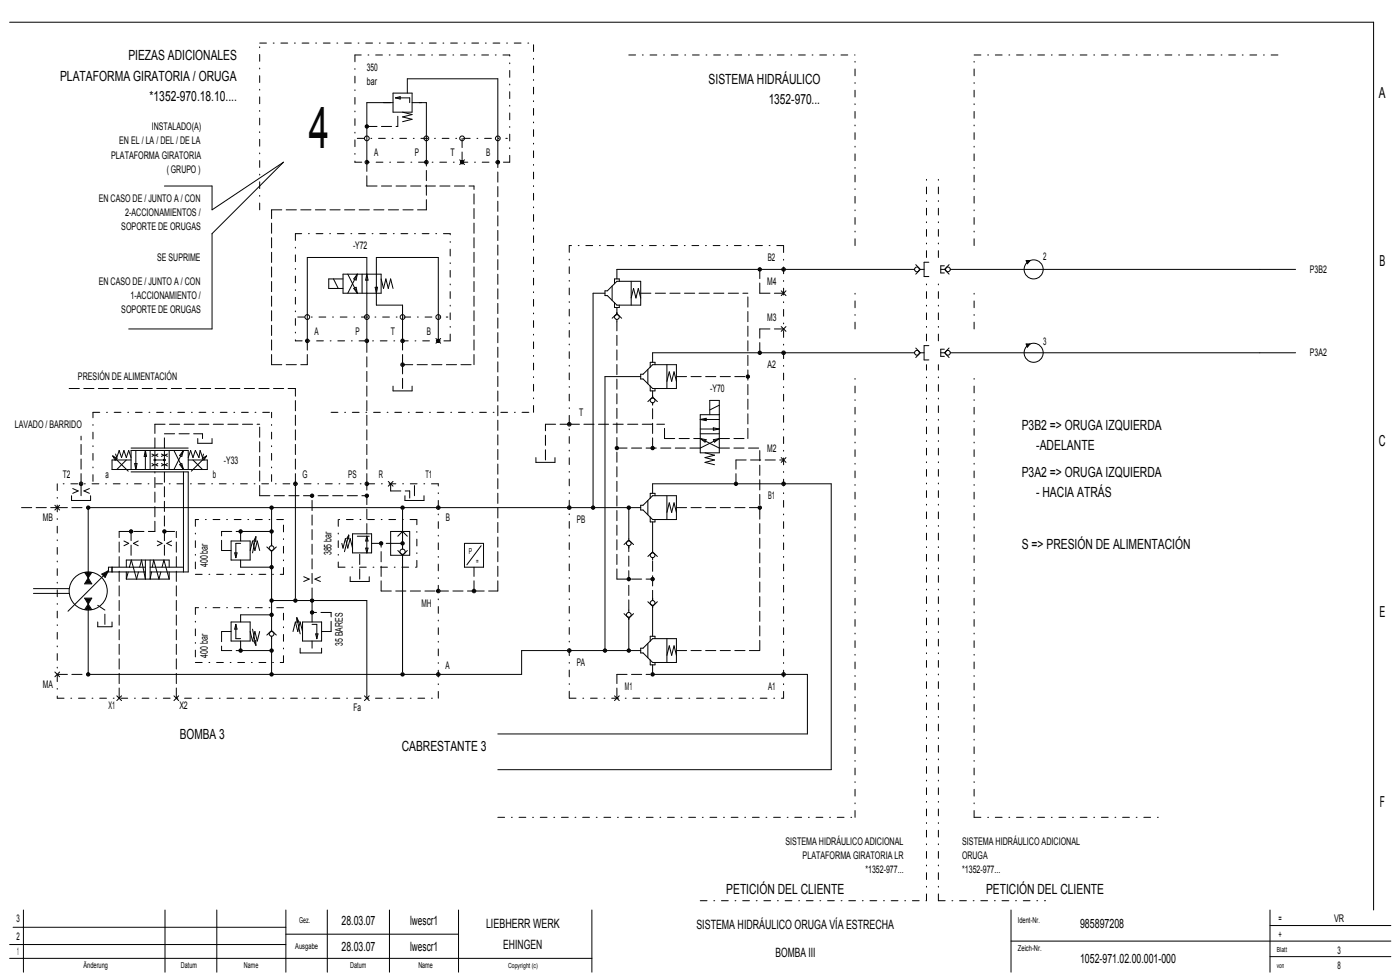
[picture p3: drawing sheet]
<svg xmlns="http://www.w3.org/2000/svg" width="582mm" height="406mm" viewBox="0 0 582 406" stroke-linecap="round" stroke-linejoin="round" font-family="sans-serif">
<g fill="none" stroke="#000" stroke-width=".42">
<path d="M4 9.2h567v369M163.4 38.7h7.9v7.9h-7.9zM169.3 38.7v-6h37.6v34.7M163.4 42.6h-10.9v24.8M164.4 40.7h5.9v1.9M164.4 40.7l2-.5v1zM167.4 46.6l3.9 1-3.9 1 3.9 1-3.9 1M171.3 42.6h5.9v24.8M68.3 77.3h19.8v9.9l29.7-19.8-29.7 29.7v39.6h-34.6M191.1 66.4l2 2M193.1 66.4l-2 2M138.6 115.9l2 4"/>
<path d="M142.6 115.9h-5.9v4h5.9M142.6 113.9h15.8v7.9h-15.8zM144.6 113.9l3.9 7.9M147.1 119.9l.9-.5 .5 2.4zM148.5 113.9l-3.9 7.9M148.5 113.9l-.5 2.5-.9-.5zM150.5 113.9v7.9M152.5 113.9l.5 2.5h-1zM156 119.4h1l-.5 2.4zM158.4 115.9l1 4 1-4 1 4 1-4 1 4M254.5 118.9v5.9M257.4 116.9v-1h-1.9v2"/>
<path d="M262.4 116.9v9.9M380.2 111.9h-123.7v4M380.7 110l1.9 1.9M382.6 111.9h1.6M382.6 111.9l-1.9 2M386.1 109h-1.9v5.9h1.9M391.1 111.9h1.6M392.6 110.5h-1.5v2.9h1.5M392.7 111.9l1.9 2M394.6 110l-1.9 1.9M395.1 111.9h143.5M426.6 108.3h1.6l-1.1 1.3z"/>
<path d="M427 108.5h.8l-.6 .7zM251.5 120.9h1l4-4h9.8v9.9h-9.8l-4-4h-1zM251.5 121.8h-4.9v89.2M254.5 132.2l2-1.8 1.9 1.8M255.5 125.8v2h1.9v-1M256.5 127.8v3M256.5 132.7v1M262.4 123.8l1-3.9 1 3.9 1-3.9 .9 3.9M324.8 135.7l1.9 2M324.8 120.9l1.9 1.9M326.7 135.7l-1.9 2M326.7 120.9l-1.9 1.9"/>
<path d="M127.8 141.6v-34.6h24.7v34.6M167.4 141.6v-14.8h-10.9v-19.8h25.7v34.6M181.2 140.7l2 1.9M183.2 140.7l-2 1.9M266.3 155.5h1l4-4h9.9v9.9h-9.9l-4-3.9h-1zM266.3 156.5h-14.8v113.8M269.3 153.5v6M272.3 151.5v-.9h-2v1.9M277.2 151.5v9.9M277.2 158.5l1-4 1 4 1-4 1 4M380.2 146.6h-108.9v4M380.7 144.6l1.9 2"/>
<path d="M382.6 146.6h1.6M382.6 146.6l-1.9 2M386.1 143.6h-1.9v6h1.9M391.1 146.6h1.6M392.6 145.1h-1.5v3h1.5M392.7 146.6l1.9 2M394.6 144.6l-1.9 2M395.1 146.6h143.5M426.6 142.9h1.6l-1.1 1.4zM427 143.1h.8l-.6 .8zM163.4 160.5v1.9h7.9v-1.9M269.3 166.9l2-1.9 2 1.9"/>
<path d="M270.3 160.5v1.9h2v-1M271.3 162.4v3M271.3 167.4v1M291.1 178.3h7.9M291.1 174.3h7.9M291.1 174.3l2.5-.5v1zM295.1 172.3v-5.9h3.9v21.8h-7.9v-15.9h7.9M296.5 177.8l2.5 .5-2.5 .5zM299 168.4l-3.9 2M46.9 189.5l6.4 6.3M46.9 189.5l1.7 1.1-.7 .6zM48.1 188.7l.4 1.5 1-3 1 3 1-3 1 3 1-3 1 3"/>
<path d="M52.5 191.1l-4 4M54.5 191.1h-7.9v4h39.6v-4h-8M54.5 195.1v-7.9h23.7v7.9M54.5 196.1h23.7v41.6h-15.8M54.5 186.2h23.7M56 192.6h1l-.5 2.5zM56.5 187.2v7.9M60.4 187.2v7.9M60.4 187.2l.5 2.5h-1zM62.4 187.2v7.9M63.2 192.6l.9 .5-.9 .5M63.2 188.7l.9 .5-.9 .5"/>
<path d="M64.4 191.1h3.9M64.4 187.2v7.9M65.6 192.6l-.9 .5 .9 .5M65.6 188.7l-.9 .5 .9 .5M67.1 192.6l1 .5-1 .5M67.1 188.7l1 .5-1 .5M68.3 187.2v7.9M69.6 192.6l-1 .5 1 .5M69.6 188.7l-1 .5 1 .5M70.3 187.2v7.9M72.3 187.2l4 7.9M74.7 193l.9-.4 .7 2.5z"/>
<path d="M76.3 187.2l-4 7.9M76.3 187.2l-.7 2.5-.9-.4zM76.3 196.1v41.6M80.2 191.1l4 4M82.2 182.2v2h5.9v-2M84.1 190.5l1.8-1-1.1 1.6zM84.6 188.7l-.4 1.5-1-3-.5 3-1.5-3-1 3-1-3-1 3M85.9 189.5l-6.4 6.3M222.8 190.2v1.9h7.9v-1.9M291.1 180.3h7.9M291.1 182.2l7.9 4M291.1 182.2l2.5 .5-.5 1z"/>
<path d="M293.1 188.2l3.9 1-3.9 1 3.9 .9-3.9 1 3.9 1M296.5 182.7l2.5-.5-2 1.5zM299 182.2l-7.9 4M324.8 190.2l1.9 1.9M326.7 190.2l-1.9 1.9M22.8 210l2 1.9M24.8 210l-2 1.9M29.7 206v2h8v-2M30.2 203l2.3 1-2.3 1M37.2 203l-2.3 1 2.3 1M112.9 211v15.8M122.8 201.1v47.5"/>
<path d="M161.4 200.1l2 1.9M163.4 200.1l-2 1.9M167.4 211.9v16.3M168.3 206v2h8v-2M261.4 211v13.4M266.3 211h-229.6v29.2M266.3 210h1l4-4h9.9v9.9h-9.9l-4-4h-1zM269.3 208v5.9M270.3 214.9v2h2v-1M271.3 205v-3.9h74.2v118.7h-138.6M271.3 216.9v12.5M272.3 206v-1h-2v2"/>
<path d="M277.2 206v9.9M277.2 212.9l1-3.9 1 3.9 1-3.9 1 3.9M35.2 237.9l1.5 2.3M35.6 238h2.2l-1.1 1.7zM36.1 238.3h1.2l-.6 .8zM36.6 238.6h.1M38.2 237.9l-1.5 2.3M42.3 238.6l2.8-1.4-1.4 2.8zM42.8 238.7l1.6-.8-.8 1.6zM43.3 238.8l.4-.2-.2 .5zM45.1 237.2l-16.8 16.8M46.6 235.7v2"/>
<path d="M51.5 224.8l2 1-2 1M52.5 235.7v-3h17.8v3M52.5 237.7v2.9M53.3 237.7l-.8 2.9M53.8 235.7l.8-3 2.2 7.9 .8-2.9M57.5 224.8l-2 1 2 1M60.4 232.7v7.9l-1.6-7.9-.7 3M60.4 235.7h-15.3v2h15.3M62.4 232.7v7.9l.6-2.9M62.4 235.7h13.9M63.3 235.7l.6-3 2.2 7.9 .8-2.9M65.4 224.8l2 1-2 1"/>
<path d="M67.4 235.7l.8-3 2.1 7.9M70.3 237.7v2.9M71.3 224.8l-2 1 2 1M96.1 224.8h7.9v7.9h-7.9zM97.6 229.8h.9l-.4 1.9zM100 225.8h-1.9v5.9M100 232.7v3h12.9M104 228.8l1-4 1 4 1-4 .9 4M106.4 223v1.9l-.9-.1zM106.4 223l-1.4 6.8M110.9 227.3l2 1.9M112.9 229.2v32.8"/>
<path d="M112.9 220.8h-12.9v4M114.9 227.3l-2 1.9M126.3 239.7l2.2 .9-2.2 1M133.2 239.7l-2.3 .9 2.3 1M142.1 225.8l.5 2 1-4 1 4 1-4 1 4M145 222.4l-.8 1.3 .8 .2v-1.6l-1.8 7M145.6 239.7v1.9h7.9v-1.9M146.6 221.8h7.9v8h-7.9zM148.5 222.8h5M152 227.8h1l-.5 2zM152.5 222.8v7M152.5 222.8l.5 2h-1z"/>
<path d="M162.4 220.8h7.9v9.9h-7.9zM162.4 225.8h5M165.4 222.8l2-2 1.9 2M165.4 228.8l2 1.9M167.4 230.7v48.6M169.3 228.8l-1.9 1.9M193.1 225.8h7.9v9.9h-7.9zM200 226.8l-5.9 7.9M261.4 224.4l2 1.9M261.4 224.4l-2 1.9M261.4 226.8v1M271.3 229.4l2 1.8"/>
<path d="M271.3 229.4l-2 1.8M271.3 231.7v1M13.9 246.6h14.9M13.9 244.6h14.9M35.2 248.6h3l-1.5 2.4zM35.7 248.9h2l-1 1.6zM36.2 249.2h1l-.5 .7zM36.5 249.4h.4h-.3M36.7 253.5v26.7h180.1v-9.9h49.5M36.7 251.6l1 1.6h-2zM36.7 252.1l.5 .8h-1zM36.7 252.4l.2 .3h-.4z"/>
<path d="M36.7 240.2l1.5 2.4h-3zM36.7 240.7l1 1.6h-2zM36.7 241.3l.5 .7h-1zM36.7 241.6l.2 .2h-.4zM36.7 251l1.5 2.3M36.7 251l-1.5 2.3M40.6 258.5v1.9h6v-1.9M52.5 240.6h17.8M96.1 258.5h7.9v7.9h-7.9zM98.1 259.5v5.9h1.9M98.1 259.5l.4 1.9h-.9zM112.9 249.6h39.6v40.5"/>
<path d="M112.9 255.5h-12.9v3M123.4 256.7l.9 1.8-.9 .1zM123.4 256.7l1.4 6.7M125.8 258.5h7.9v7.9h-7.9zM129.7 259.5h2v5.9M129.7 249.6v8.9M259.4 255l2 1.9 2-1.9M261.4 253.5v1M261.4 256.5v13.8M269.3 250.1l2 1.8 2-1.8M271.3 248.6v1M271.3 251.5v12.9"/>
<path d="M22.8 279.3l2 1.9M24.8 279.3l-2 1.9M100 266.4v3.9h12.9M104 262.4l1 4 1-4 1 4 .9-4M105 261.4l1.4 6.8M105.5 266.4l.9-.1v1.9zM112.9 262l-2 1.9M112.9 262l2 1.9M112.9 264.4v15.8M121.8 262.4l1-3.9 1 3.9 1-3.9 1 3.9M124.8 269.4v1.9h8.9v-1.9M129.7 266.4v3"/>
<path d="M131.2 263.4h1l-.5 2zM266.3 269.4h1l4-4h9.9v9.9h-9.9l-4-4h-1zM269.3 267.4v5.9M270.3 274.3v2h2v-1M271.3 276.3v3.9h64.3v24.8h-128.7M272.3 265.4v-1h-2v2M277.2 265.4v9.9M277.2 272.3l1-3.9 1 3.9 1-3.9 1 3.9M48.5 289.2l2 1.9M50.5 289.2l-2 1.9M72.3 289.2l2 1.9M74.3 289.2l-2 1.9"/>
<path d="M151.5 289.2l2 1.9M153.5 289.2l-2 1.9M255.5 289.2l1.9 1.9M257.4 289.2l-1.9 1.9M9.7 378.2v25.8M68.6 378.2v25.8M90.1 378.2v25.8M118.8 378.2v25.8M136.1 378.2v25.8M161.9 378.2v25.8M190.6 378.2v25.8M246.1 378.2v25.8"/>
<path d="M420.3 378.2v25.8M528 378.2v25.8M4 398.3h242.1M4 392.5h114.8M5.4 385.3h113.4M118.8 388.2h71.8M420.3 391.1h157.9M528 397.5h50.2M528 384.6h50.2"/>
<circle cx="152.5" cy="57.5" r=".99"/>
<circle cx="152.5" cy="52.5" r=".5"/>
<circle cx="152.5" cy="52.5" r=".69"/>
<circle cx="152.5" cy="52.5" r=".2"/>
<circle cx="177.2" cy="57.5" r=".99"/>
<circle cx="192.1" cy="57.5" r=".99"/>
<circle cx="206.9" cy="57.5" r=".99"/>
<circle cx="152.5" cy="67.4" r=".74"/>
<circle cx="152.5" cy="67.4" r=".37"/>
<circle cx="177.2" cy="67.4" r=".74"/>
<circle cx="177.2" cy="67.4" r=".37"/>
<circle cx="192.1" cy="67.4" r=".69"/>
<circle cx="192.1" cy="67.4" r=".5"/>
<circle cx="192.1" cy="67.4" r=".2"/>
<circle cx="206.9" cy="67.4" r=".74"/>
<circle cx="206.9" cy="67.4" r=".37"/>
<circle cx="315.8" cy="111.9" r=".69"/>
<circle cx="315.8" cy="111.9" r=".5"/>
<circle cx="315.9" cy="111.9" r=".2"/>
<circle cx="325.7" cy="111.9" r=".74"/>
<circle cx="325.7" cy="111.9" r=".37"/>
<circle cx="381.2" cy="111.9" r=".99"/>
<circle cx="394.1" cy="111.9" r=".99"/>
<circle cx="429.7" cy="111.9" r="4"/>
<circle cx="127.7" cy="131.7" r=".99"/>
<circle cx="152.5" cy="131.7" r=".99"/>
<circle cx="167.3" cy="131.7" r=".99"/>
<circle cx="182.2" cy="131.7" r=".99"/>
<circle cx="256.4" cy="131.7" r=".99"/>
<circle cx="127.7" cy="141.6" r=".37"/>
<circle cx="127.7" cy="141.6" r=".74"/>
<circle cx="152.5" cy="141.6" r=".37"/>
<circle cx="152.5" cy="141.6" r=".74"/>
<circle cx="167.3" cy="151.5" r=".37"/>
<circle cx="167.3" cy="151.5" r=".74"/>
<circle cx="167.3" cy="141.6" r=".74"/>
<circle cx="167.3" cy="141.6" r=".37"/>
<circle cx="182.2" cy="141.6" r=".5"/>
<circle cx="182.2" cy="141.6" r=".69"/>
<circle cx="182.2" cy="141.6" r=".2"/>
<circle cx="310.9" cy="156.5" r=".69"/>
<circle cx="310.9" cy="156.5" r=".5"/>
<circle cx="310.9" cy="156.5" r=".2"/>
<circle cx="315.8" cy="146.6" r=".69"/>
<circle cx="315.8" cy="146.6" r=".5"/>
<circle cx="315.9" cy="146.6" r=".2"/>
<circle cx="325.7" cy="146.6" r=".37"/>
<circle cx="325.7" cy="146.6" r=".74"/>
<circle cx="381.2" cy="146.6" r=".99"/>
<circle cx="394.1" cy="146.6" r=".99"/>
<circle cx="429.7" cy="146.6" r="4"/>
<circle cx="236.6" cy="176.3" r=".74"/>
<circle cx="236.6" cy="176.3" r=".37"/>
<circle cx="271.3" cy="166.4" r=".99"/>
<circle cx="64.4" cy="191.1" r=".35"/>
<circle cx="64.4" cy="191.1" r=".1"/>
<circle cx="64.4" cy="191.1" r=".25"/>
<circle cx="68.3" cy="191.1" r=".35"/>
<circle cx="68.3" cy="191.1" r=".1"/>
<circle cx="68.4" cy="191.1" r=".25"/>
<circle cx="256.4" cy="186.2" r=".5"/>
<circle cx="256.4" cy="186.2" r=".69"/>
<circle cx="256.4" cy="186.2" r=".2"/>
<circle cx="271.3" cy="186.2" r=".5"/>
<circle cx="271.3" cy="186.2" r=".69"/>
<circle cx="271.3" cy="186.2" r=".2"/>
<circle cx="33.7" cy="201" r=".74"/>
<circle cx="33.7" cy="201" r=".37"/>
<circle cx="36.7" cy="210.9" r=".5"/>
<circle cx="36.7" cy="210.9" r=".69"/>
<circle cx="36.7" cy="210.9" r=".2"/>
<circle cx="112.9" cy="210.9" r=".5"/>
<circle cx="112.9" cy="210.9" r=".69"/>
<circle cx="112.9" cy="210.9" r=".2"/>
<circle cx="122.8" cy="201" r=".74"/>
<circle cx="122.8" cy="201" r=".37"/>
<circle cx="129.7" cy="206" r=".5"/>
<circle cx="129.7" cy="206" r=".69"/>
<circle cx="129.7" cy="206" r=".2"/>
<circle cx="152.5" cy="201" r=".74"/>
<circle cx="152.5" cy="206" r=".5"/>
<circle cx="152.5" cy="201" r=".37"/>
<circle cx="152.5" cy="206" r=".69"/>
<circle cx="152.5" cy="206" r=".2"/>
<circle cx="167.3" cy="210.9" r=".5"/>
<circle cx="167.3" cy="210.9" r=".69"/>
<circle cx="167.4" cy="210.9" r=".2"/>
<circle cx="182.2" cy="210.9" r=".37"/>
<circle cx="182.2" cy="210.9" r=".74"/>
<circle cx="236.6" cy="210.9" r=".74"/>
<circle cx="236.6" cy="210.9" r=".37"/>
<circle cx="246.5" cy="210.9" r=".5"/>
<circle cx="246.5" cy="210.9" r=".69"/>
<circle cx="246.5" cy="210.9" r=".2"/>
<circle cx="261.4" cy="210.9" r=".5"/>
<circle cx="261.4" cy="210.9" r=".69"/>
<circle cx="261.4" cy="210.9" r=".2"/>
<circle cx="305.9" cy="201" r=".5"/>
<circle cx="305.9" cy="201" r=".69"/>
<circle cx="306" cy="201" r=".2"/>
<circle cx="315.8" cy="210.9" r=".69"/>
<circle cx="315.8" cy="210.9" r=".5"/>
<circle cx="315.9" cy="210.9" r=".2"/>
<circle cx="325.7" cy="201" r=".74"/>
<circle cx="325.7" cy="201" r=".37"/>
<circle cx="54.5" cy="220.8" r=".5"/>
<circle cx="54.5" cy="220.8" r=".69"/>
<circle cx="54.5" cy="220.8" r=".2"/>
<circle cx="68.3" cy="220.8" r=".69"/>
<circle cx="68.3" cy="220.8" r=".5"/>
<circle cx="68.4" cy="220.8" r=".2"/>
<circle cx="100" cy="220.8" r=".69"/>
<circle cx="100" cy="220.8" r=".5"/>
<circle cx="100" cy="220.8" r=".2"/>
<circle cx="112.9" cy="227.8" r=".99"/>
<circle cx="112.9" cy="235.7" r=".5"/>
<circle cx="112.9" cy="220.8" r=".5"/>
<circle cx="112.9" cy="220.8" r=".69"/>
<circle cx="112.9" cy="235.7" r=".69"/>
<circle cx="112.9" cy="220.8" r=".2"/>
<circle cx="112.9" cy="235.7" r=".2"/>
<circle cx="158.4" cy="225.8" r=".5"/>
<circle cx="158.4" cy="225.8" r=".69"/>
<circle cx="158.4" cy="225.8" r=".2"/>
<circle cx="167.3" cy="229.3" r="1.09"/>
<circle cx="167.3" cy="225.8" r=".5"/>
<circle cx="167.3" cy="225.8" r=".69"/>
<circle cx="167.3" cy="225.8" r=".3"/>
<circle cx="261.4" cy="225.8" r=".99"/>
<circle cx="271.3" cy="230.7" r=".99"/>
<circle cx="36.7" cy="245.6" r="7.9"/>
<circle cx="112.9" cy="255.5" r=".5"/>
<circle cx="112.9" cy="249.6" r=".5"/>
<circle cx="112.9" cy="255.5" r=".69"/>
<circle cx="112.9" cy="249.6" r=".69"/>
<circle cx="112.9" cy="255.5" r=".2"/>
<circle cx="112.9" cy="249.6" r=".2"/>
<circle cx="122.8" cy="249.6" r=".5"/>
<circle cx="122.8" cy="249.6" r=".69"/>
<circle cx="122.8" cy="249.6" r=".2"/>
<circle cx="129.7" cy="254.5" r=".5"/>
<circle cx="129.7" cy="249.6" r=".5"/>
<circle cx="129.7" cy="249.6" r=".69"/>
<circle cx="129.7" cy="254.5" r=".69"/>
<circle cx="129.7" cy="249.6" r=".2"/>
<circle cx="129.7" cy="254.5" r=".2"/>
<circle cx="182.2" cy="245.6" r=".74"/>
<circle cx="182.2" cy="245.6" r=".37"/>
<circle cx="197" cy="245.6" r=".74"/>
<circle cx="197" cy="245.6" r=".37"/>
<circle cx="261.4" cy="255.5" r=".99"/>
<circle cx="261.4" cy="240.6" r=".5"/>
<circle cx="261.4" cy="240.6" r=".69"/>
<circle cx="261.4" cy="240.6" r=".2"/>
<circle cx="271.3" cy="250.5" r=".99"/>
<circle cx="271.3" cy="240.6" r=".5"/>
<circle cx="271.3" cy="240.6" r=".69"/>
<circle cx="271.3" cy="240.6" r=".2"/>
<circle cx="100" cy="270.3" r=".69"/>
<circle cx="100" cy="270.3" r=".5"/>
<circle cx="100" cy="270.4" r=".2"/>
<circle cx="112.9" cy="263.4" r=".99"/>
<circle cx="112.9" cy="270.3" r=".5"/>
<circle cx="112.9" cy="270.3" r=".69"/>
<circle cx="112.9" cy="270.4" r=".2"/>
<circle cx="236.6" cy="270.3" r=".74"/>
<circle cx="236.6" cy="270.3" r=".37"/>
<circle cx="251.5" cy="270.3" r=".5"/>
<circle cx="251.5" cy="270.3" r=".69"/>
<circle cx="251.5" cy="270.3" r=".2"/>
<circle cx="261.4" cy="270.3" r=".5"/>
<circle cx="261.4" cy="270.3" r=".69"/>
<circle cx="261.4" cy="270.3" r=".2"/>
<circle cx="36.7" cy="280.2" r=".5"/>
<circle cx="36.7" cy="280.2" r=".69"/>
<circle cx="36.7" cy="280.2" r=".2"/>
<circle cx="112.9" cy="280.2" r=".5"/>
<circle cx="112.9" cy="280.2" r=".69"/>
<circle cx="112.9" cy="280.2" r=".2"/>
<circle cx="167.3" cy="280.2" r=".5"/>
<circle cx="167.3" cy="280.2" r=".69"/>
<circle cx="167.3" cy="280.2" r=".2"/>
<circle cx="182.2" cy="280.2" r=".37"/>
<circle cx="182.2" cy="280.2" r=".74"/>
<circle cx="271.3" cy="280.2" r=".5"/>
<circle cx="271.3" cy="280.2" r=".69"/>
<circle cx="271.3" cy="280.2" r=".2"/>
<circle cx="325.7" cy="280.2" r=".37"/>
<circle cx="325.7" cy="280.2" r=".74"/>
</g>
<g fill="none" stroke="#000" stroke-width=".42" stroke-dasharray="4.2 1.8">
<path d="M152.5 52.5h12.9M165.4 52.5v-5.9M152.5 77.3v-9.9M152.5 77.3h44.5M192.1 67.4v-9.9M112.9 87.2h64.3M177.2 87.2v-19.8M266.3 121.8h44.6M315.8 121.8v-9.9M315.8 136.7h9.9M315.8 121.8h9.9M112.9 151.5v-64.3"/>
<path d="M112.9 151.5h14.9M127.8 151.5v-9.9M167.4 151.5v-9.9M167.4 151.5h29.6M197 151.5v-74.2M281.2 156.5h29.7M315.8 146.6v-9.9M28.8 161.4h94M64.4 176.3h43.5M167.4 161.4v-9.9M226.8 176.3h9.9M236.7 176.3h39.6"/>
<path d="M64.4 186.2v-9.9M68.3 186.2v-5.9M68.3 180.3h15.9M84.2 182.2v-1.9M226.8 191.1v-14.8M256.5 186.2h34.6M271.3 186.2v-18.8M276.3 182.2v-5.9M276.3 182.2h14.8M299 186.2h16.8M299 182.2h11.9M305.9 191.1h19.8"/>
<path d="M310.9 182.2v-60.4M9 211h14.8M23.8 211h11.9M33.7 206v-4.9M33.7 201.1v-19.9M107.9 206v-29.7M107.9 206h44.6M122.8 201.1v-39.7M152.5 201.1v-59.5M162.4 204v-2.9M162.4 204h7.9M170.3 207v-3"/>
<path d="M172.3 206v-4.9M281.2 211h34.6M305.9 201.1v-10M49.5 220.8h14.9M54.5 230.7v-9.9M64.4 220.8v-24.7M68.3 230.7v-34.6M68.3 220.8h5M92.1 228.8h4M92.1 220.8h7.9M92.1 228.8v-8M152.5 221.8v-20.7"/>
<path d="M154.5 225.8h7.9M40.6 251.5l3 2M43.6 259.5v-6M129.7 248.6v-42.6M137.7 254.5h-8M149.5 240.6v-10.8M158.4 245.6v-19.8M158.4 245.6h23.8M182.2 245.6h14.8M197 245.6v-9.9M197 245.6h9.9M206.9 245.6v-178.2"/>
<path d="M256.5 240.6v-106.9M256.5 240.6h14.8M261.4 253.5v-26.7M271.3 249.6v-16.9M92.1 262.4h4M92.1 270.3h7.9M92.1 262.4v7.9M137.7 262.4h-4M137.7 262.4v-7.9M281.2 270.3h34.6M315.8 270.3v-84.1M23.8 280.2h11.9"/>
<path d="M49.5 290.1v-69.3M73.3 290.1v-69.3M256.5 290.1v-9.9M256.5 280.2h13.8"/>
</g>
<g fill="none" stroke="#000" stroke-width=".42" stroke-dasharray="2.8 2.8 .4 2.8">
<path d="M107.9 17.9h113.9M147.6 22.8v44.6M211.9 22.8h-64.3M261.4 22.8h94.1M405 22.8h128.7M148.5 57.5h62.4M147.6 67.4h64.3M211.9 67.4v-44.6M107.9 87.2v-69.3M122.8 97.1v44.5M187.1 97.1h-64.3M236.7 102v188.1"/>
<path d="M325.7 102h-89M355.5 102v-79.2M385.2 107v-34.7M390.1 107v-34.7M405 102v-79.2M123.8 131.7h62.4M355.5 136.7v-14.9M405 136.7v-14.9M122.8 141.6h64.3M187.1 141.6v-44.5M385.2 141.6v-24.7M390.1 141.6v-24.7"/>
<path d="M38.7 171.3h74.2M137.7 171.3h84.1M221.8 171.3v-153.4M23.8 201.1v89M38.7 200.1v-28.8M81.2 215.9v22.8M112.9 200.1v-28.8M117.8 215.9h-36.6M140.6 215.9v19.8M173.3 215.9h-32.7M182.2 201.1h-158.4M81.2 238.7h36.6"/>
<path d="M117.8 238.7v-22.8M140.6 235.7h32.7M173.3 235.7v-19.8M81.2 252.5v22.8M117.8 252.5h-36.6M81.2 275.3h36.6M117.8 275.3v-22.8M23.8 290.1h158.4M182.2 290.1v-89M236.7 290.1h89M325.7 290.1v-188.1M206.9 339.6h148.6"/>
<path d="M355.5 339.6v-183.1M405 339.6v-183.1M405 339.6h79.1M291.1 374.3h94.1M385.2 374.3v-222.8M390.1 374.3v-222.8M390.1 374.3h44.5"/>
</g>
<text font-size="24.2" x="128.4" y="61.3">4</text>
<g font-size="6.3">
<text x="573.2" y="40.9">A</text>
<text x="573.4" y="110.5">B</text>
<text x="573.3" y="185.2">C</text>
<text x="573.4" y="256.2">E</text>
<text x="573.6" y="335.2">F</text>
</g>
<g font-size="5.8">
<text x="53.4" y="25">PIEZAS ADICIONALES</text>
<text x="25" y="33.5">PLATAFORMA GIRATORIA / ORUGA</text>
<text x="294.6" y="34.9">SISTEMA HIDRÁULICO</text>
<text x="62.2" y="41.9">*1352­970.18.10....</text>
<text x="319.5" y="43.4">1352­970...</text>
<text x="424.7" y="178.5">P3B2 =&gt; ORUGA IZQUIERDA</text>
<text x="430.8" y="186.9">­ADELANTE</text>
<text x="424.7" y="198.3">P3A2 =&gt; ORUGA IZQUIERDA</text>
<text x="430.7" y="206.7">­ HACIA ATRÁS</text>
<text x="424.7" y="228">S =&gt; PRESIÓN DE ALIMENTACIÓN</text>
<text x="74.8" y="307.2">BOMBA 3</text>
<text x="167" y="312.1">CABRESTANTE 3</text>
<text x="301.9" y="371.5">PETICIÓN DEL CLIENTE</text>
<text x="409.9" y="371.5">PETICIÓN DEL CLIENTE</text>
</g>
<g font-size="5.3">
<text x="142" y="384.4">28.03.07</text>
<text x="170.5" y="384.4">lwescr1</text>
<text x="202" y="385.8">LIEBHERR WERK</text>
<text x="289.5" y="386.1">SISTEMA HIDRÁULICO ORUGA VÍA ESTRECHA</text>
<text x="449" y="385.8">985897208</text>
<text x="142" y="395.1">28.03.07</text>
<text x="170.5" y="395.1">lwescr1</text>
<text x="209.2" y="394.4">EHINGEN</text>
<text x="322.4" y="397.6">BOMBA III</text>
<text x="449" y="400.2">1052­971.02.00.001­000</text>
</g>
<g font-size="4.4">
<text x="152.5" y="29.3">350</text>
<text x="152.5" y="35.2">bar</text>
<text x="49.6" y="60">EN EL / LA / DEL / DE LA</text>
<text x="63.1" y="54.1">INSTALADO(A)</text>
<text x="46.2" y="65.9">PLATAFORMA GIRATORIA</text>
<text x="155.5" y="65">A</text>
<text x="172.5" y="65">P</text>
<text x="187.3" y="65">T</text>
<text x="202.2" y="65">B</text>
<text x="69.3" y="71.8">( GRUPO )</text>
<text x="41" y="83.8">EN CASO DE / JUNTO A / CON</text>
<text x="52" y="89.7">2­ACCIONAMIENTOS /</text>
<text x="50.4" y="95.6">SOPORTE DE ORUGAS</text>
<text x="146.8" y="103.6">­Y72</text>
<text x="433.7" y="107.9">2</text>
<text x="65.4" y="108.5">SE SUPRIME</text>
<text x="319.2" y="108.5">B2</text>
<text x="544.5" y="113.5">P3B2</text>
<text x="41" y="118.4">EN CASO DE / JUNTO A / CON</text>
<text x="318.9" y="118.4">M4</text>
<text x="54.2" y="124.3">1­ACCIONAMIENTO /</text>
<text x="50.4" y="130.2">SOPORTE DE ORUGAS</text>
<text x="318.9" y="133.3">M3</text>
<text x="130.8" y="139.2">A</text>
<text x="147.7" y="139.2">P</text>
<text x="162.5" y="139.2">T</text>
<text x="177.4" y="139.2">B</text>
<text x="433.7" y="143.5">3</text>
<text x="544.5" y="148.1">P3A2</text>
<text x="319.1" y="153.1">A2</text>
<text x="32.4" y="158">PRESIÓN DE ALIMENTACIÓN</text>
<text x="295.3" y="163">­Y70</text>
<text x="240.7" y="172.9">T</text>
<text x="6.2" y="177.8">LAVADO / BARRIDO</text>
<text x="318.9" y="187.7">M2</text>
<text x="93.1" y="192.7">­Y33</text>
<text x="26.1" y="198.6">T2</text>
<text x="43.9" y="198.6">a</text>
<text x="88.5" y="198.6">b</text>
<text x="125.8" y="198.6">G</text>
<text x="144.7" y="198.6">PS</text>
<text x="157.5" y="198.6">R</text>
<text x="176.8" y="198.6">T1</text>
<text x="319.4" y="207.5">B1</text>
<text x="17.8" y="216.4">MB</text>
<text x="185.3" y="216.4">B</text>
<text x="239.8" y="217.4">PB</text>
<text x="137.8" y="230.8" transform="rotate(-90 137.8 230.8)">385 bar</text>
<text x="86.4" y="235.7" transform="rotate(-90 86.4 235.7)">400 bar</text>
<text x="175.2" y="252.1">MH</text>
<text x="142.5" y="268.4" transform="rotate(-90 142.5 268.4)">35 BARES</text>
<text x="86.4" y="273.3" transform="rotate(-90 86.4 273.3)">400 bar</text>
<text x="185.2" y="277.8">A</text>
<text x="239.8" y="276.8">PA</text>
<text x="17.7" y="285.7">MA</text>
<text x="259.7" y="286.7">M1</text>
<text x="319.3" y="286.7">A1</text>
<text x="45.1" y="294.7">X1</text>
<text x="74.6" y="294.7">X2</text>
<text x="147" y="295.6">Fa</text>
<text x="326.6" y="351.1">SISTEMA HIDRÁULICO ADICIONAL</text>
<text x="400" y="351.1">SISTEMA HIDRÁULICO ADICIONAL</text>
<text x="333.7" y="357">PLATAFORMA GIRATORIA LR</text>
<text x="400" y="357">ORUGA</text>
<text x="359.8" y="362.9">*1352­977...</text>
<text x="400" y="362.9">*1352­977...</text>
<text x="6.9" y="383.3">3</text>
<text x="531.6" y="383.3">=</text>
<text x="554.6" y="383.3">VR</text>
<text x="531.6" y="389.8">+</text>
<text x="6.8" y="390.5">2</text>
<text x="7.2" y="397">1</text>
<text x="556" y="396.3">3</text>
<text x="556" y="402.7">8</text>
</g>
<g font-size="3.4">
<text x="194.9" y="230.1">P</text>
<text x="197.9" y="234.5">=</text>
<text x="124.4" y="383.7">Gez.</text>
<text x="423.2" y="383.7">Ident­Nr.</text>
<text x="122.7" y="394.5">Ausgabe</text>
<text x="423.2" y="395.2">Zeich­Nr.</text>
<text x="34.7" y="402.4">Änderung</text>
<text x="75.2" y="402.4">Datum</text>
<text x="101.4" y="402.4">Name</text>
<text x="145.6" y="402.4">Datum</text>
<text x="173.9" y="402.4">Name</text>
</g>
<g font-size="2.9">
<text x="530.8" y="395.8">Blatt</text>
<text x="211.2" y="402.3">Copyright (c)</text>
<text x="530.8" y="402.3">von</text>
</g>
</svg>
